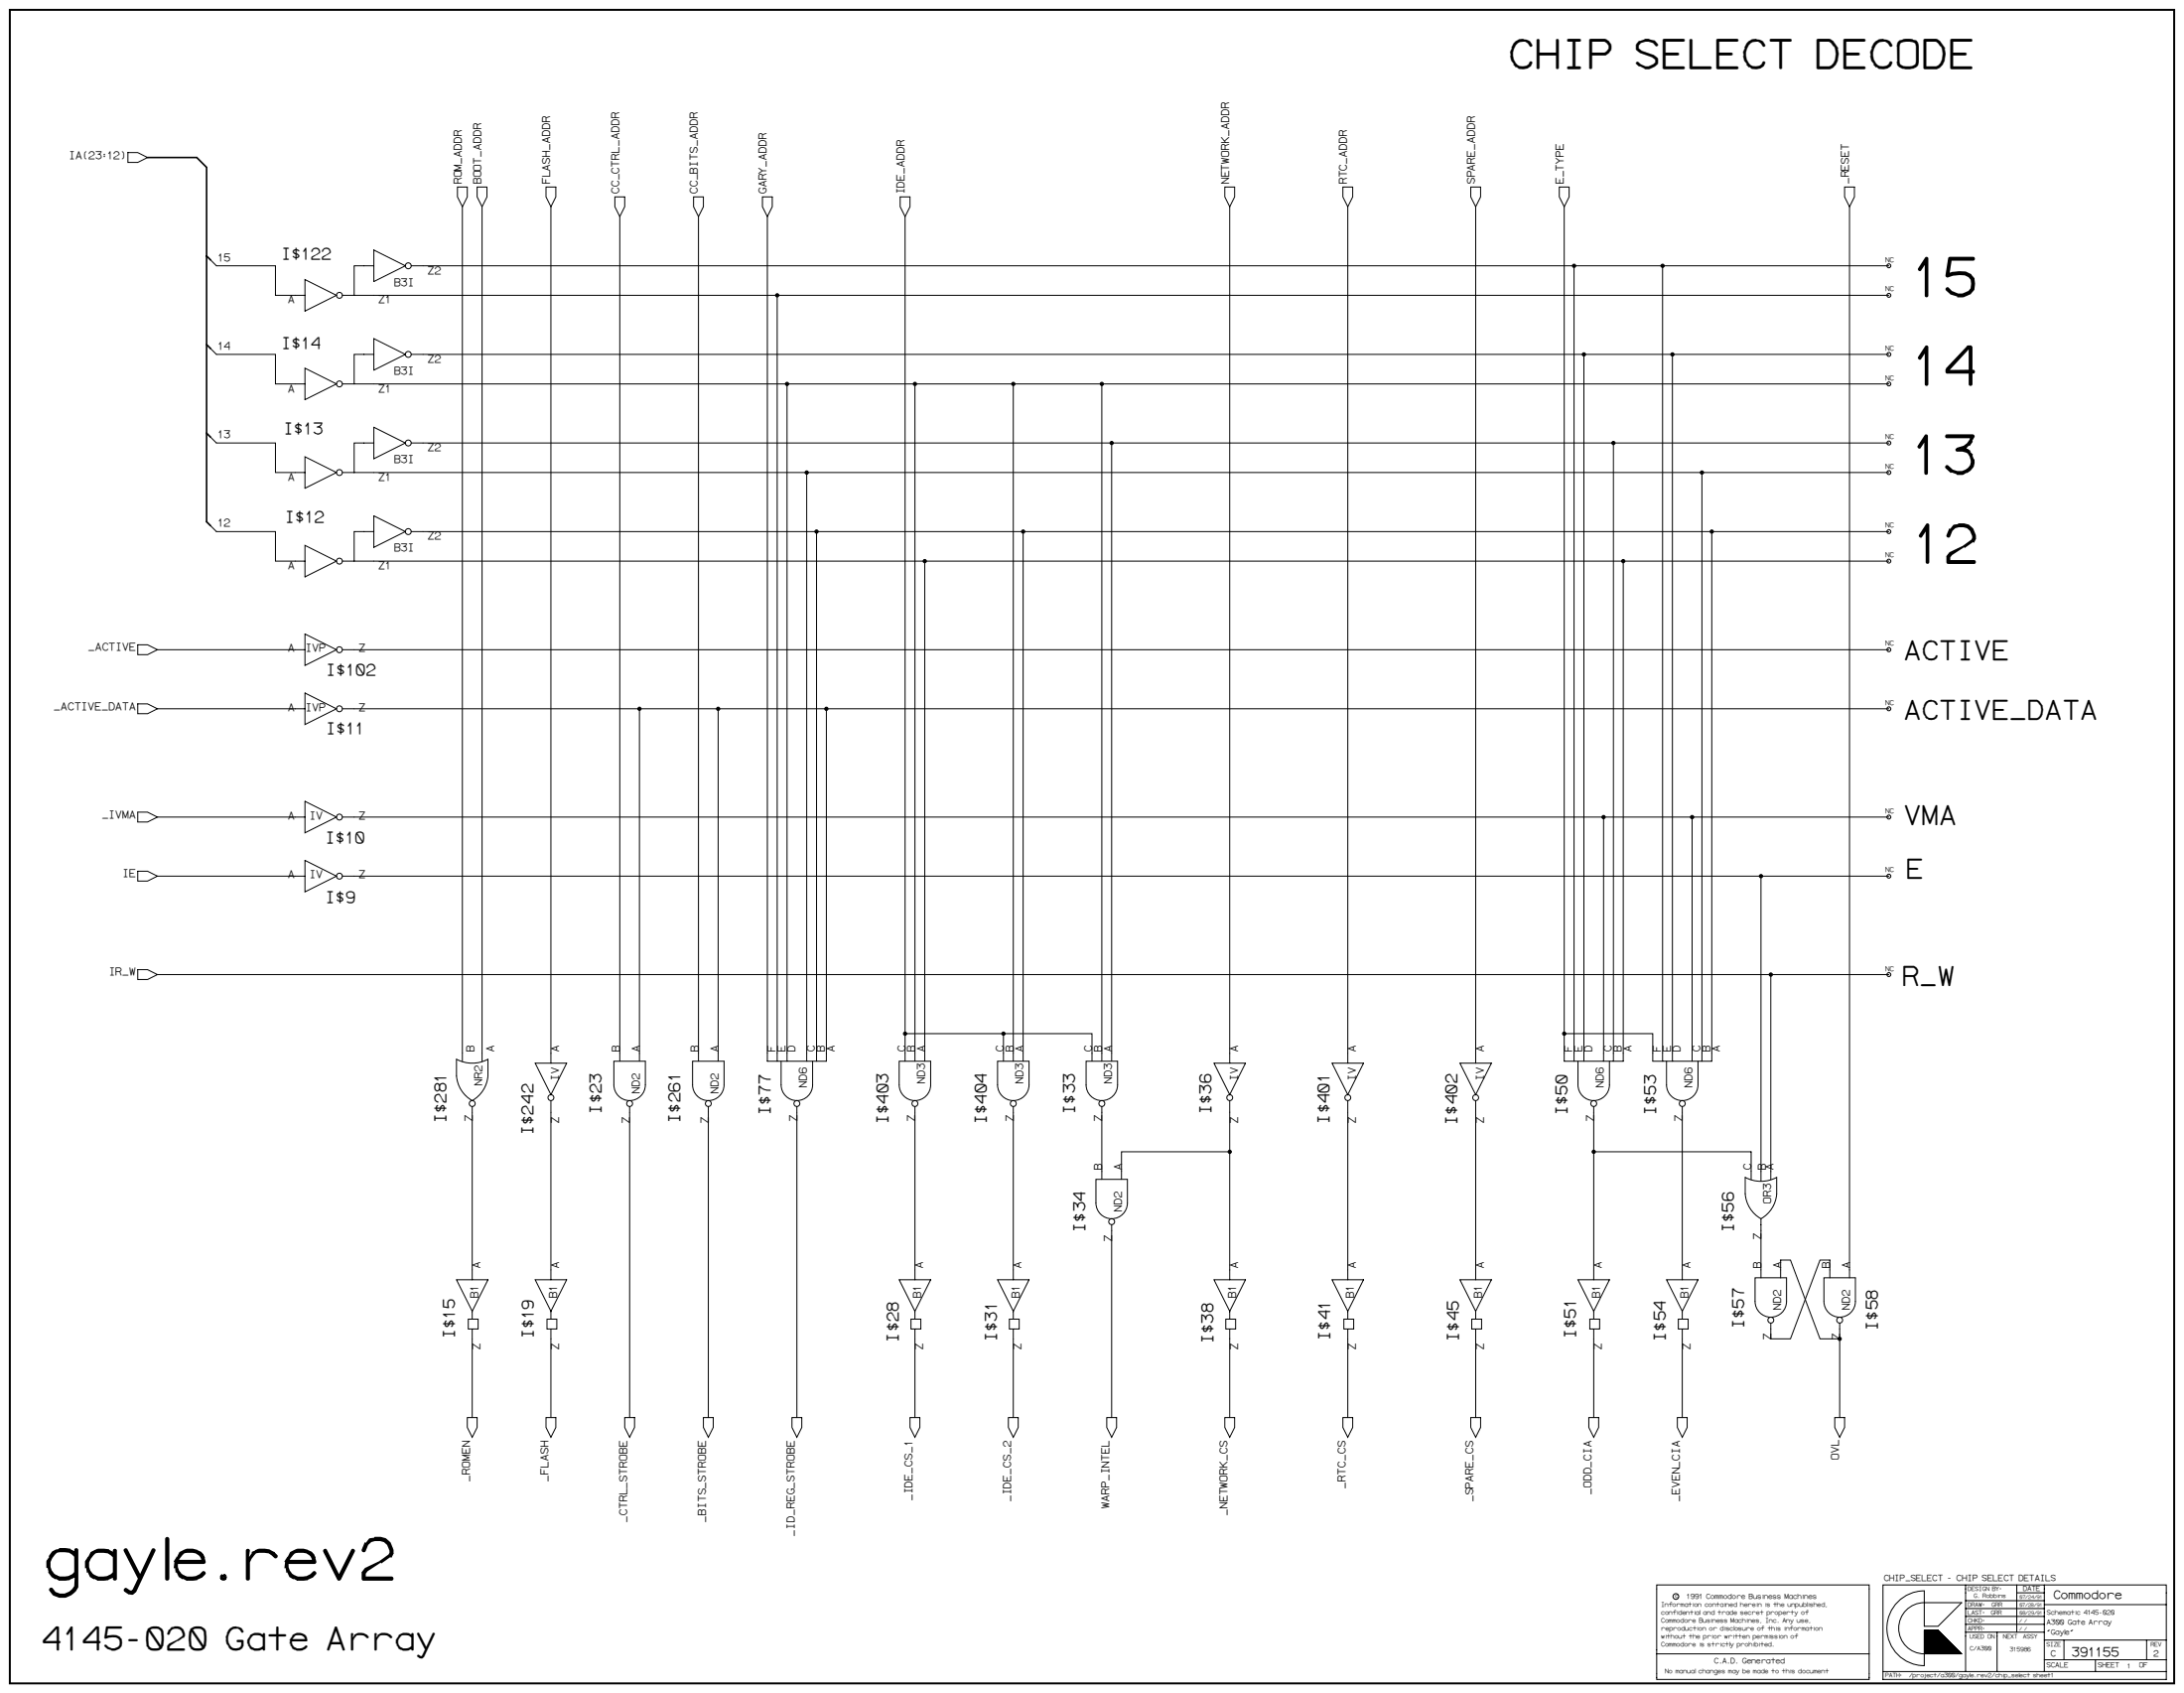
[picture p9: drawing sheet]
<svg xmlns="http://www.w3.org/2000/svg" width="1189mm" height="921mm" viewBox="0 0 1189 921" stroke-linecap="round" stroke-linejoin="round" font-family="sans-serif">
<path d="M5 5h1179v911h-1179z" fill="none" stroke="#fff" stroke-width=".54"/>
<path d="M5 5h1179v911h-1179z" fill="none" stroke="#000" stroke-width="1.1"/>
<g fill="#000">
<circle cx="857" cy="145" r=".9"/>
<circle cx="905" cy="145" r=".9"/>
<circle cx="423" cy="161" r=".9"/>
<circle cx="862" cy="193" r=".9"/>
<circle cx="910" cy="193" r=".9"/>
<circle cx="428" cy="209" r=".9"/>
<circle cx="498" cy="209" r=".9"/>
<circle cx="552" cy="209" r=".9"/>
<circle cx="600" cy="209" r=".9"/>
<circle cx="439" cy="257" r=".9"/>
<circle cx="605" cy="241" r=".9"/>
<circle cx="878" cy="241" r=".9"/>
<circle cx="926" cy="257" r=".9"/>
<circle cx="444" cy="289" r=".9"/>
<circle cx="557" cy="289" r=".9"/>
<circle cx="932" cy="289" r=".9"/>
<circle cx="503" cy="305" r=".9"/>
<circle cx="884" cy="305" r=".9"/>
<circle cx="348" cy="386" r=".9"/>
<circle cx="391" cy="386" r=".9"/>
<circle cx="450" cy="386" r=".9"/>
<circle cx="873" cy="445" r=".9"/>
<circle cx="921" cy="445" r=".9"/>
<circle cx="959" cy="477" r=".9"/>
<circle cx="964" cy="530" r=".9"/>
<circle cx="493" cy="562" r=".9"/>
<circle cx="546" cy="562" r=".9"/>
<circle cx="851" cy="562" r=".9"/>
<circle cx="669" cy="627" r=".9"/>
<circle cx="868" cy="627" r=".9"/>
<circle cx="1001" cy="728" r=".9"/>
</g>
<g fill="none" stroke="#000" stroke-width=".54">
<path d="M70 83h5l5 3-5 2h-5zM249 102h5v5l-2 5-3-5zM252 112v465M260 102h5v5l-3 5-2-5zM262 112v465M297 102h6v5l-3 5-3-5zM300 112v466M335 107h5v5l-3 6-2-6zM337 118v459M378 107h5v5l-3 6-2-6zM380 118v459M415 107h5v5l-2 6-3-6z"/>
<path d="M418 118v459h32v-191M490 107h5v5l-2 6-3-6zM493 118v459M667 102h5v5l-3 5-2-5zM669 112v466M731 102h5v5l-2 5-3-5zM734 112v466M801 102h5v5l-3 5-2-5zM803 112v466M849 102h5v5l-3 5-2-5zM851 112v465h33v-272M1004 102h5v5l-2 5-3-5z"/>
<path d="M1007 112v583M204 136l17 9-17 8zM115 141l3 4h32v16h16M166 152l17 9-17 8zM204 145h-11v16M224 145h804M857 145v432M905 145v432M186 161h842M423 161v416M115 190l3 3h32v16h16M204 193h-11v16"/>
<path d="M204 184l17 9-17 8zM224 193h804M862 193v384M910 193v384M166 200l17 9-17 8zM186 209h242M498 209v368M552 209v368M600 209v368M1028 209h-600v368M115 238l3 3h32v16h16M204 232l17 9-17 9z"/>
<path d="M166 249l17 8-17 9zM186 257h253M204 241h-11v16M224 241h654M605 241v336M926 257v320M1028 257h-589v320M1028 241h-150v336M115 286l3 3h32v16h16M166 297l17 8-17 9zM204 289h-11v16M204 281l17 8-17 9z"/>
<path d="M224 289h220M557 289v288M932 289v288h-32v-15h-49M1028 289h-584v288M186 305h842M503 305v272M75 351h5l6 2-6 3h-5zM86 353h80M166 345l17 8-17 9zM186 353h842M166 377l17 9-17 8zM75 383h5l6 3-6 2h-5z"/>
<path d="M86 386h80M186 386h842M348 386v191M391 386v191M166 436l17 9-17 8zM75 442h5l6 3-6 2h-5zM86 445h80M186 445h842M873 445v132M921 445v132M75 474h5l6 3-6 2h-5zM86 477h80"/>
<path d="M166 468l17 9-17 8zM186 477h842M959 477v166M75 528h5l6 2-6 3h-5zM86 530h942M964 530v112M248 576a18 18 0 0 0 18 0v9a17 17 0 0 1-9 14 17 17 0 0 1-9-14zM291 578h17l-8 18zM334 577h17v13a9 9 0 0 1-8 9 9 9 0 0 1-9-9zM377 577h17v13a9 9 0 0 1-8 9 9 9 0 0 1-9-9zM425 577v13a9 9 0 0 0 9 9 9 9 0 0 0 8-9v-13M489 577h18v13a9 9 0 0 1-9 9 9 9 0 0 1-9-9z"/>
<path d="M493 562h101v15M543 577h17v13a9 9 0 0 1-8 9 9 9 0 0 1-9-9zM546 562v15M591 577h17v13a9 9 0 0 1-8 9 9 9 0 0 1-9-9zM661 578h17l-9 18zM725 578h17l-8 18zM795 578h17l-9 18zM859 577v13a9 9 0 0 0 9 9 9 9 0 0 0 8-9v-13M907 577v13a9 9 0 0 0 9 9 9 9 0 0 0 8-9v-13M300 599v97M669 599v97M734 599v97"/>
<path d="M803 599v97M257 602v94M343 602v169M386 602v169M434 602v169M498 602v94M552 602v94M600 602v40M868 602v25M916 602v94M669 627h-59v15M597 642h17v12a9 9 0 0 1-9 9 9 9 0 0 1-8-9z"/>
<path d="M950 641a18 18 0 0 0 17 0v9a17 17 0 0 1-8 13 17 17 0 0 1-9-13zM953 642v-15h-85v69M605 666v105M959 663v32M248 696h18l-9 17zM291 696h17l-8 17zM489 696h18l-9 17zM543 696h17l-8 17zM661 696h17l-9 17zM725 696h17l-8 17zM795 696h17l-9 17zM859 696h17l-8 17z"/>
<path d="M907 696h17l-8 17zM955 695h18v13a9 9 0 0 1-9 9 9 9 0 0 1-9-9zM969 695v-9h6l16 42h10v43M993 695h17v13a9 9 0 0 1-9 9 9 9 0 0 1-8-9zM996 695v-9h-5l-16 42h-11v-8M257 713v5h3v5h-5v-5h2M300 713v5h3v5h-5v-5h2M498 713v5h3v5h-5v-5h2M552 713v5h3v5h-6v-5h3M669 713v5h4v5h-6v-5h2M734 713v5h3v5h-5v-5h2M803 713v5h3v5h-5v-5h2"/>
<path d="M868 713v5h3v5h-6v-5h3M916 713v5h3v5h-5v-5h2M1001 720v8M257 723v48M300 723v48M498 723v48M552 723v48M669 723v48M734 723v48M803 723v48M868 723v48M916 723v48"/>
<path d="M254 771h6v6l-3 5-3-5zM297 771h6v6l-3 5-3-5zM340 771h5v6l-2 5-3-5zM383 771h5v6l-2 5-3-5zM431 771h5v6l-2 5-3-5zM495 771h6v6l-3 5-3-5zM549 771h5v6l-2 5-3-5zM602 771h6v6l-3 5-3-5zM667 771h5v6l-3 5-2-5zM731 771h5v6l-2 5-3-5zM801 771h5v6l-3 5-2-5zM865 771h5v6l-2 5-3-5z"/>
<path d="M913 771h5v6l-2 5-3-5zM999 771h5v6l-3 5-2-5zM1033 871a20 20 0 0 0-4 23 20 20 0 0 0 18 12v-19h8l13 13h-21a14 14 0 0 1-13-14 14 14 0 0 1 13-14h21l-13 13h-8v-19a20 20 0 0 0-14 5zM1070 862v47M1070 879h43M1070 875h43M1070 871h43M1098 862v26M1098 867h15M1113 862v47M1113 873h66M902 900v14h115v-52h-115v38h115"/>
<path d="M1047 892h14M1047 888h9M1047 889h10M1047 890h11M1047 891h12M1047 893h14M1047 894h15M1047 896h17M1047 897h18M1047 898h19M1047 899h20M1047 887h9"/>
<path d="M1047 892h13M1047 895h16M1047 887h8M1047 897h19M1047 900h21M1070 888h43M1070 884h43M1087 888v21M1113 892h66M1124 892v11M1169 892v11M1025 909v5h154v-52h-154v47h154"/>
<path d="M1113 903h66M1141 903v6"/>
<circle cx="222" cy="145" r="1.6"/>
<circle cx="857" cy="145" r=".9"/>
<circle cx="905" cy="145" r=".9"/>
<circle cx="1028" cy="145" r="1.1"/>
<circle cx="185" cy="161" r="1.6"/>
<circle cx="423" cy="161" r=".9"/>
<circle cx="1028" cy="161" r="1.1"/>
<circle cx="222" cy="193" r="1.6"/>
<circle cx="862" cy="193" r=".9"/>
<circle cx="910" cy="193" r=".9"/>
<circle cx="1028" cy="193" r="1.1"/>
<circle cx="185" cy="209" r="1.6"/>
<circle cx="428" cy="209" r=".9"/>
<circle cx="498" cy="209" r=".9"/>
<circle cx="552" cy="209" r=".9"/>
<circle cx="600" cy="209" r=".9"/>
<circle cx="1028" cy="209" r="1.1"/>
<circle cx="185" cy="257" r="1.6"/>
<circle cx="222" cy="241" r="1.6"/>
<circle cx="439" cy="257" r=".9"/>
<circle cx="605" cy="241" r=".9"/>
<circle cx="878" cy="241" r=".9"/>
<circle cx="926" cy="257" r=".9"/>
<circle cx="1028" cy="241" r="1.1"/>
<circle cx="1028" cy="257" r="1.1"/>
<circle cx="222" cy="289" r="1.6"/>
<circle cx="444" cy="289" r=".9"/>
<circle cx="557" cy="289" r=".9"/>
<circle cx="932" cy="289" r=".9"/>
<circle cx="1028" cy="289" r="1.1"/>
<circle cx="185" cy="305" r="1.6"/>
<circle cx="503" cy="305" r=".9"/>
<circle cx="884" cy="305" r=".9"/>
<circle cx="1028" cy="305" r="1.1"/>
<circle cx="185" cy="353" r="1.6"/>
<circle cx="1028" cy="353" r="1.1"/>
<circle cx="185" cy="386" r="1.6"/>
<circle cx="348" cy="386" r=".9"/>
<circle cx="391" cy="386" r=".9"/>
<circle cx="450" cy="386" r=".9"/>
<circle cx="1028" cy="386" r="1.1"/>
<circle cx="185" cy="445" r="1.6"/>
<circle cx="873" cy="445" r=".9"/>
<circle cx="921" cy="445" r=".9"/>
<circle cx="1028" cy="445" r="1.1"/>
<circle cx="185" cy="477" r="1.6"/>
<circle cx="959" cy="477" r=".9"/>
<circle cx="1028" cy="477" r="1.1"/>
<circle cx="964" cy="530" r=".9"/>
<circle cx="1028" cy="530" r="1.1"/>
<circle cx="493" cy="562" r=".9"/>
<circle cx="546" cy="562" r=".9"/>
<circle cx="851" cy="562" r=".9"/>
<circle cx="300" cy="597" r="1.6"/>
<circle cx="669" cy="597" r="1.6"/>
<circle cx="734" cy="597" r="1.6"/>
<circle cx="803" cy="597" r="1.6"/>
<circle cx="257" cy="600" r="1.6"/>
<circle cx="343" cy="600" r="1.6"/>
<circle cx="386" cy="600" r="1.6"/>
<circle cx="434" cy="600" r="1.6"/>
<circle cx="498" cy="600" r="1.6"/>
<circle cx="552" cy="600" r="1.6"/>
<circle cx="600" cy="600" r="1.6"/>
<circle cx="868" cy="600" r="1.6"/>
<circle cx="916" cy="600" r="1.6"/>
<circle cx="669" cy="627" r=".9"/>
<circle cx="868" cy="627" r=".9"/>
<circle cx="605" cy="665" r="1.6"/>
<circle cx="964" cy="718" r="1.6"/>
<circle cx="1001" cy="718" r="1.6"/>
<circle cx="1001" cy="728" r=".9"/>
<circle cx="912" cy="869" r="1.6"/>
</g>
<path d="M80 86h27l5 5v48M112 139v145l3 2M112 139l3 2M112 187l3 3M112 236l3 2" fill="none" stroke="#000" stroke-width=".89"/>
<text font-size="32.1" x="22" y="859">gayle.rev2</text>
<g font-size="29.8">
<text x="1039" y="161">15</text>
<text x="1039" y="209">14</text>
<text x="1039" y="257">13</text>
<text x="1040" y="306">12</text>
</g>
<text font-size="22.3" x="820" y="37">CHIP SELECT DECODE</text>
<text font-size="17.9" x="22" y="897">4145-020 Gate Array</text>
<g font-size="14.9">
<text x="1036" y="359">ACTIVE</text>
<text x="1036" y="391">ACTIVE_DATA</text>
<text x="1036" y="449">VMA</text>
<text x="1037" y="478">E</text>
<text x="1035" y="536">R_W</text>
</g>
<g font-size="8.9">
<text x="153" y="141">I$122</text>
<text x="153" y="189">I$14</text>
<text x="154" y="236">I$13</text>
<text x="155" y="284">I$12</text>
<text x="177" y="367">I$102</text>
<text x="177" y="399">I$11</text>
<text x="177" y="459">I$10</text>
<text x="177" y="491">I$9</text>
<text x="243" y="612" transform="rotate(-90 243 612)">I$281</text>
<text x="327" y="606" transform="rotate(-90 327 606)">I$23</text>
<text x="370" y="611" transform="rotate(-90 370 611)">I$261</text>
<text x="419" y="607" transform="rotate(-90 419 607)">I$77</text>
<text x="585" y="607" transform="rotate(-90 585 607)">I$33</text>
<text x="659" y="607" transform="rotate(-90 659 607)">I$36</text>
<text x="723" y="612" transform="rotate(-90 723 612)">I$401</text>
<text x="853" y="607" transform="rotate(-90 853 607)">I$50</text>
<text x="901" y="607" transform="rotate(-90 901 607)">I$53</text>
<text x="483" y="612" transform="rotate(-90 483 612)">I$403</text>
<text x="537" y="612" transform="rotate(-90 537 612)">I$404</text>
<text x="793" y="613" transform="rotate(-90 793 613)">I$402</text>
<text x="290" y="618" transform="rotate(-90 290 618)">I$242</text>
<text x="591" y="671" transform="rotate(-90 591 671)">I$34</text>
<text x="944" y="671" transform="rotate(-90 944 671)">I$56</text>
<text x="949" y="724" transform="rotate(-90 949 724)">I$57</text>
<text x="1022" y="724" transform="rotate(-90 1022 724)">I$58</text>
<text x="247" y="729" transform="rotate(-90 247 729)">I$15</text>
<text x="290" y="729" transform="rotate(-90 290 729)">I$19</text>
<text x="489" y="731" transform="rotate(-90 489 731)">I$28</text>
<text x="542" y="730" transform="rotate(-90 542 730)">I$31</text>
<text x="660" y="732" transform="rotate(-90 660 732)">I$38</text>
<text x="724" y="730" transform="rotate(-90 724 730)">I$41</text>
<text x="794" y="730" transform="rotate(-90 794 730)">I$45</text>
<text x="858" y="729" transform="rotate(-90 858 729)">I$51</text>
<text x="906" y="730" transform="rotate(-90 906 730)">I$54</text>
</g>
<text font-size="7.1" x="1127" y="901">391155</text>
<text font-size="6.5" x="1117" y="870">Commodore</text>
<g font-size="6">
<text x="37" y="86">IA(23:12)</text>
<text x="251" y="101" transform="rotate(-90 251 101)">ROM_ADDR</text>
<text x="262" y="101" transform="rotate(-90 262 101)">BOOT_ADDR</text>
<text x="299" y="101" transform="rotate(-90 299 101)">FLASH_ADDR</text>
<text x="669" y="101" transform="rotate(-90 669 101)">NETWORK_ADDR</text>
<text x="733" y="101" transform="rotate(-90 733 101)">RTC_ADDR</text>
<text x="803" y="101" transform="rotate(-90 803 101)">SPARE_ADDR</text>
<text x="851" y="101" transform="rotate(-90 851 101)">E_TYPE</text>
<text x="1006" y="101" transform="rotate(-90 1006 101)">_RESET</text>
<text x="337" y="106" transform="rotate(-90 337 106)">CC_CTRL_ADDR</text>
<text x="380" y="106" transform="rotate(-90 380 106)">CC_BITS_ADDR</text>
<text x="417" y="106" transform="rotate(-90 417 106)">GARY_ADDR</text>
<text x="492" y="106" transform="rotate(-90 492 106)">IDE_ADDR</text>
<text x="118" y="142">15</text>
<text x="232" y="149">Z2</text>
<text x="214" y="155">B3I</text>
<text x="156" y="165">A</text>
<text x="206" y="165">Z1</text>
<text x="118" y="190">14</text>
<text x="232" y="197">Z2</text>
<text x="214" y="204">B3I</text>
<text x="156" y="213">A</text>
<text x="206" y="213">Z1</text>
<text x="118" y="238">13</text>
<text x="232" y="245">Z2</text>
<text x="214" y="252">B3I</text>
<text x="156" y="261">A</text>
<text x="206" y="261">Z1</text>
<text x="118" y="286">12</text>
<text x="232" y="294">Z2</text>
<text x="214" y="300">B3I</text>
<text x="156" y="310">A</text>
<text x="206" y="310">Z1</text>
<text x="48" y="354">_ACTIVE</text>
<text x="156" y="355">A</text>
<text x="166" y="355">IVP</text>
<text x="195" y="355">Z</text>
<text x="29" y="386">_ACTIVE_DATA</text>
<text x="156" y="387">A</text>
<text x="166" y="387">IVP</text>
<text x="195" y="387">Z</text>
<text x="55" y="445">_IVMA</text>
<text x="156" y="446">A</text>
<text x="168" y="446">IV</text>
<text x="195" y="446">Z</text>
<text x="66" y="477">IE</text>
<text x="156" y="478">A</text>
<text x="168" y="478">IV</text>
<text x="195" y="478">Z</text>
<text x="59" y="531">IR_W</text>
<text x="258" y="573" transform="rotate(-90 258 573)">B</text>
<text x="269" y="573" transform="rotate(-90 269 573)">A</text>
<text x="304" y="573" transform="rotate(-90 304 573)">A</text>
<text x="337" y="573" transform="rotate(-90 337 573)">B</text>
<text x="348" y="573" transform="rotate(-90 348 573)">A</text>
<text x="380" y="573" transform="rotate(-90 380 573)">B</text>
<text x="391" y="573" transform="rotate(-90 391 573)">A</text>
<text x="422" y="573" transform="rotate(-90 422 573)">F</text>
<text x="427" y="573" transform="rotate(-90 427 573)">E</text>
<text x="433" y="573" transform="rotate(-90 433 573)">D</text>
<text x="443" y="573" transform="rotate(-90 443 573)">C</text>
<text x="449" y="573" transform="rotate(-90 449 573)">B</text>
<text x="454" y="573" transform="rotate(-90 454 573)">A</text>
<text x="493" y="573" transform="rotate(-90 493 573)">C</text>
<text x="498" y="573" transform="rotate(-90 498 573)">B</text>
<text x="503" y="573" transform="rotate(-90 503 573)">A</text>
<text x="546" y="573" transform="rotate(-90 546 573)">C</text>
<text x="552" y="573" transform="rotate(-90 552 573)">B</text>
<text x="557" y="573" transform="rotate(-90 557 573)">A</text>
<text x="594" y="573" transform="rotate(-90 594 573)">C</text>
<text x="600" y="573" transform="rotate(-90 600 573)">B</text>
<text x="605" y="573" transform="rotate(-90 605 573)">A</text>
<text x="674" y="573" transform="rotate(-90 674 573)">A</text>
<text x="738" y="573" transform="rotate(-90 738 573)">A</text>
<text x="808" y="573" transform="rotate(-90 808 573)">A</text>
<text x="856" y="573" transform="rotate(-90 856 573)">F</text>
<text x="861" y="573" transform="rotate(-90 861 573)">E</text>
<text x="866" y="573" transform="rotate(-90 866 573)">D</text>
<text x="877" y="573" transform="rotate(-90 877 573)">C</text>
<text x="883" y="573" transform="rotate(-90 883 573)">B</text>
<text x="888" y="573" transform="rotate(-90 888 573)">A</text>
<text x="904" y="573" transform="rotate(-90 904 573)">F</text>
<text x="909" y="573" transform="rotate(-90 909 573)">E</text>
<text x="915" y="573" transform="rotate(-90 915 573)">D</text>
<text x="925" y="573" transform="rotate(-90 925 573)">C</text>
<text x="931" y="573" transform="rotate(-90 931 573)">B</text>
<text x="936" y="573" transform="rotate(-90 936 573)">A</text>
<text x="262" y="591" transform="rotate(-90 262 591)">NR2</text>
<text x="304" y="588" transform="rotate(-90 304 588)">IV</text>
<text x="439" y="592" transform="rotate(-90 439 592)">ND6</text>
<text x="503" y="590" transform="rotate(-90 503 590)">ND3</text>
<text x="557" y="590" transform="rotate(-90 557 590)">ND3</text>
<text x="605" y="590" transform="rotate(-90 605 590)">ND3</text>
<text x="674" y="588" transform="rotate(-90 674 588)">IV</text>
<text x="738" y="588" transform="rotate(-90 738 588)">IV</text>
<text x="808" y="588" transform="rotate(-90 808 588)">IV</text>
<text x="873" y="592" transform="rotate(-90 873 592)">ND6</text>
<text x="921" y="592" transform="rotate(-90 921 592)">ND6</text>
<text x="348" y="595" transform="rotate(-90 348 595)">ND2</text>
<text x="391" y="595" transform="rotate(-90 391 595)">ND2</text>
<text x="257" y="611" transform="rotate(-90 257 611)">Z</text>
<text x="304" y="611" transform="rotate(-90 304 611)">Z</text>
<text x="343" y="612" transform="rotate(-90 343 612)">Z</text>
<text x="386" y="612" transform="rotate(-90 386 612)">Z</text>
<text x="434" y="611" transform="rotate(-90 434 611)">Z</text>
<text x="498" y="611" transform="rotate(-90 498 611)">Z</text>
<text x="552" y="611" transform="rotate(-90 552 611)">Z</text>
<text x="600" y="611" transform="rotate(-90 600 611)">Z</text>
<text x="674" y="611" transform="rotate(-90 674 611)">Z</text>
<text x="738" y="611" transform="rotate(-90 738 611)">Z</text>
<text x="808" y="611" transform="rotate(-90 808 611)">Z</text>
<text x="868" y="611" transform="rotate(-90 868 611)">Z</text>
<text x="916" y="611" transform="rotate(-90 916 611)">Z</text>
<text x="600" y="637" transform="rotate(-90 600 637)">B</text>
<text x="610" y="637" transform="rotate(-90 610 637)">A</text>
<text x="953" y="637" transform="rotate(-90 953 637)">C</text>
<text x="961" y="637" transform="rotate(-90 961 637)">B</text>
<text x="965" y="637" transform="rotate(-90 965 637)">A</text>
<text x="610" y="659" transform="rotate(-90 610 659)">ND2</text>
<text x="964" y="655" transform="rotate(-90 964 655)">OR3</text>
<text x="605" y="676" transform="rotate(-90 605 676)">Z</text>
<text x="959" y="675" transform="rotate(-90 959 675)">Z</text>
<text x="261" y="691" transform="rotate(-90 261 691)">A</text>
<text x="304" y="691" transform="rotate(-90 304 691)">A</text>
<text x="502" y="691" transform="rotate(-90 502 691)">A</text>
<text x="556" y="691" transform="rotate(-90 556 691)">A</text>
<text x="674" y="691" transform="rotate(-90 674 691)">A</text>
<text x="738" y="691" transform="rotate(-90 738 691)">A</text>
<text x="808" y="691" transform="rotate(-90 808 691)">A</text>
<text x="872" y="691" transform="rotate(-90 872 691)">A</text>
<text x="920" y="691" transform="rotate(-90 920 691)">A</text>
<text x="959" y="691" transform="rotate(-90 959 691)">B</text>
<text x="969" y="691" transform="rotate(-90 969 691)">A</text>
<text x="996" y="691" transform="rotate(-90 996 691)">B</text>
<text x="1007" y="691" transform="rotate(-90 1007 691)">A</text>
<text x="260" y="707" transform="rotate(-90 260 707)">B1</text>
<text x="303" y="707" transform="rotate(-90 303 707)">B1</text>
<text x="501" y="707" transform="rotate(-90 501 707)">B1</text>
<text x="555" y="707" transform="rotate(-90 555 707)">B1</text>
<text x="673" y="707" transform="rotate(-90 673 707)">B1</text>
<text x="737" y="707" transform="rotate(-90 737 707)">B1</text>
<text x="806" y="707" transform="rotate(-90 806 707)">B1</text>
<text x="871" y="707" transform="rotate(-90 871 707)">B1</text>
<text x="919" y="707" transform="rotate(-90 919 707)">B1</text>
<text x="969" y="713" transform="rotate(-90 969 713)">ND2</text>
<text x="1007" y="713" transform="rotate(-90 1007 713)">ND2</text>
<text x="964" y="729" transform="rotate(-90 964 729)">Z</text>
<text x="1001" y="729" transform="rotate(-90 1001 729)">Z</text>
<text x="261" y="734" transform="rotate(-90 261 734)">Z</text>
<text x="304" y="734" transform="rotate(-90 304 734)">Z</text>
<text x="502" y="734" transform="rotate(-90 502 734)">Z</text>
<text x="556" y="734" transform="rotate(-90 556 734)">Z</text>
<text x="674" y="734" transform="rotate(-90 674 734)">Z</text>
<text x="738" y="734" transform="rotate(-90 738 734)">Z</text>
<text x="808" y="734" transform="rotate(-90 808 734)">Z</text>
<text x="872" y="734" transform="rotate(-90 872 734)">Z</text>
<text x="920" y="734" transform="rotate(-90 920 734)">Z</text>
<text x="1001" y="794" transform="rotate(-90 1001 794)">OVL</text>
<text x="256" y="806" transform="rotate(-90 256 806)">_ROMEN</text>
<text x="298" y="806" transform="rotate(-90 298 806)">_FLASH</text>
<text x="732" y="810" transform="rotate(-90 732 810)">_RTC_CS</text>
<text x="866" y="814" transform="rotate(-90 866 814)">_ODD_CIA</text>
<text x="497" y="817" transform="rotate(-90 497 817)">_IDE_CS_1</text>
<text x="550" y="817" transform="rotate(-90 550 817)">_IDE_CS_2</text>
<text x="604" y="821" transform="rotate(-90 604 821)">WARP_INTEL</text>
<text x="802" y="818" transform="rotate(-90 802 818)">_SPARE_CS</text>
<text x="914" y="817" transform="rotate(-90 914 817)">_EVEN_CIA</text>
<text x="668" y="825" transform="rotate(-90 668 825)">_NETWORK_CS</text>
<text x="341" y="829" transform="rotate(-90 341 829)">_CTRL_STROBE</text>
<text x="384" y="829" transform="rotate(-90 384 829)">_BITS_STROBE</text>
<text x="432" y="836" transform="rotate(-90 432 836)">_ID_REG_STROBE</text>
</g>
<g font-size="4.8">
<text x="1025" y="860">CHIP_SELECT - CHIP SELECT DETAILS</text>
<text x="1116" y="901">C</text>
<text x="1172" y="901">2</text>
</g>
<text font-size="4.2" x="933" y="905">C.A.D. Generated</text>
<g font-size="4">
<text x="1114" y="884">A300 Gate Array</text>
<text x="1114" y="889">&quot;Gayle&quot;</text>
</g>
<g font-size="3.9">
<text x="1026" y="142">NC</text>
<text x="1026" y="159">NC</text>
<text x="1026" y="191">NC</text>
<text x="1026" y="207">NC</text>
<text x="1026" y="239">NC</text>
<text x="1026" y="255">NC</text>
<text x="1026" y="287">NC</text>
<text x="1026" y="303">NC</text>
<text x="1026" y="351">NC</text>
<text x="1026" y="383">NC</text>
<text x="1026" y="442">NC</text>
<text x="1026" y="475">NC</text>
<text x="1026" y="528">NC</text>
<text x="918" y="870">1991 Commodore Business Machines</text>
<text x="1101" y="866">DATE</text>
<text x="1114" y="907">SCALE</text>
<text x="1142" y="907">SHEET</text>
<text x="1164" y="907">OF</text>
</g>
<g font-size="3.6">
<text x="1114" y="878">Schematic 4145-020</text>
<text x="1158" y="908">1</text>
</g>
<g font-size="3.5">
<text x="912" y="869">c</text>
<text x="904" y="874">Information contained herein is the unpublished,</text>
<text x="904" y="878">confidential and trade secret property of</text>
<text x="904" y="887">reproduction or disclosure of this information</text>
<text x="904" y="883">Commodore Business Machines, Inc. Any use,</text>
<text x="904" y="891">without the prior written permission of</text>
<text x="904" y="896">Commodore is strictly prohibited.</text>
<text x="906" y="911">No manual changes may be made to this document</text>
</g>
<g font-size="3.3">
<text x="1071" y="866">DESIGN BY:</text>
<text x="1074" y="869">G. Robbins</text>
<text x="1071" y="874">DRAW:</text>
<text x="1084" y="874">GRR</text>
<text x="1071" y="878">LAST:</text>
<text x="1084" y="878">GRR</text>
<text x="1071" y="883">CHKD:</text>
<text x="1071" y="887">APPR:</text>
<text x="1072" y="891">USED ON</text>
<text x="1090" y="891">NEXT</text>
<text x="1101" y="891">ASSY</text>
<text x="1072" y="898">C/A300</text>
<text x="1094" y="899">315986</text>
<text x="1114" y="896">SIZE</text>
<text x="1171" y="896">REV</text>
<text x="1026" y="913">PATH:</text>
<text x="1039" y="913">/project/a300/gayle.rev2/chip_select sheet1</text>
</g>
<g font-size="2.7">
<text x="1099" y="870">07/24/91</text>
<text x="1099" y="874">07/28/91</text>
<text x="1099" y="878">08/29/91</text>
<text x="1099" y="887">/ /</text>
<text x="1099" y="883">/ /</text>
</g>
</svg>
